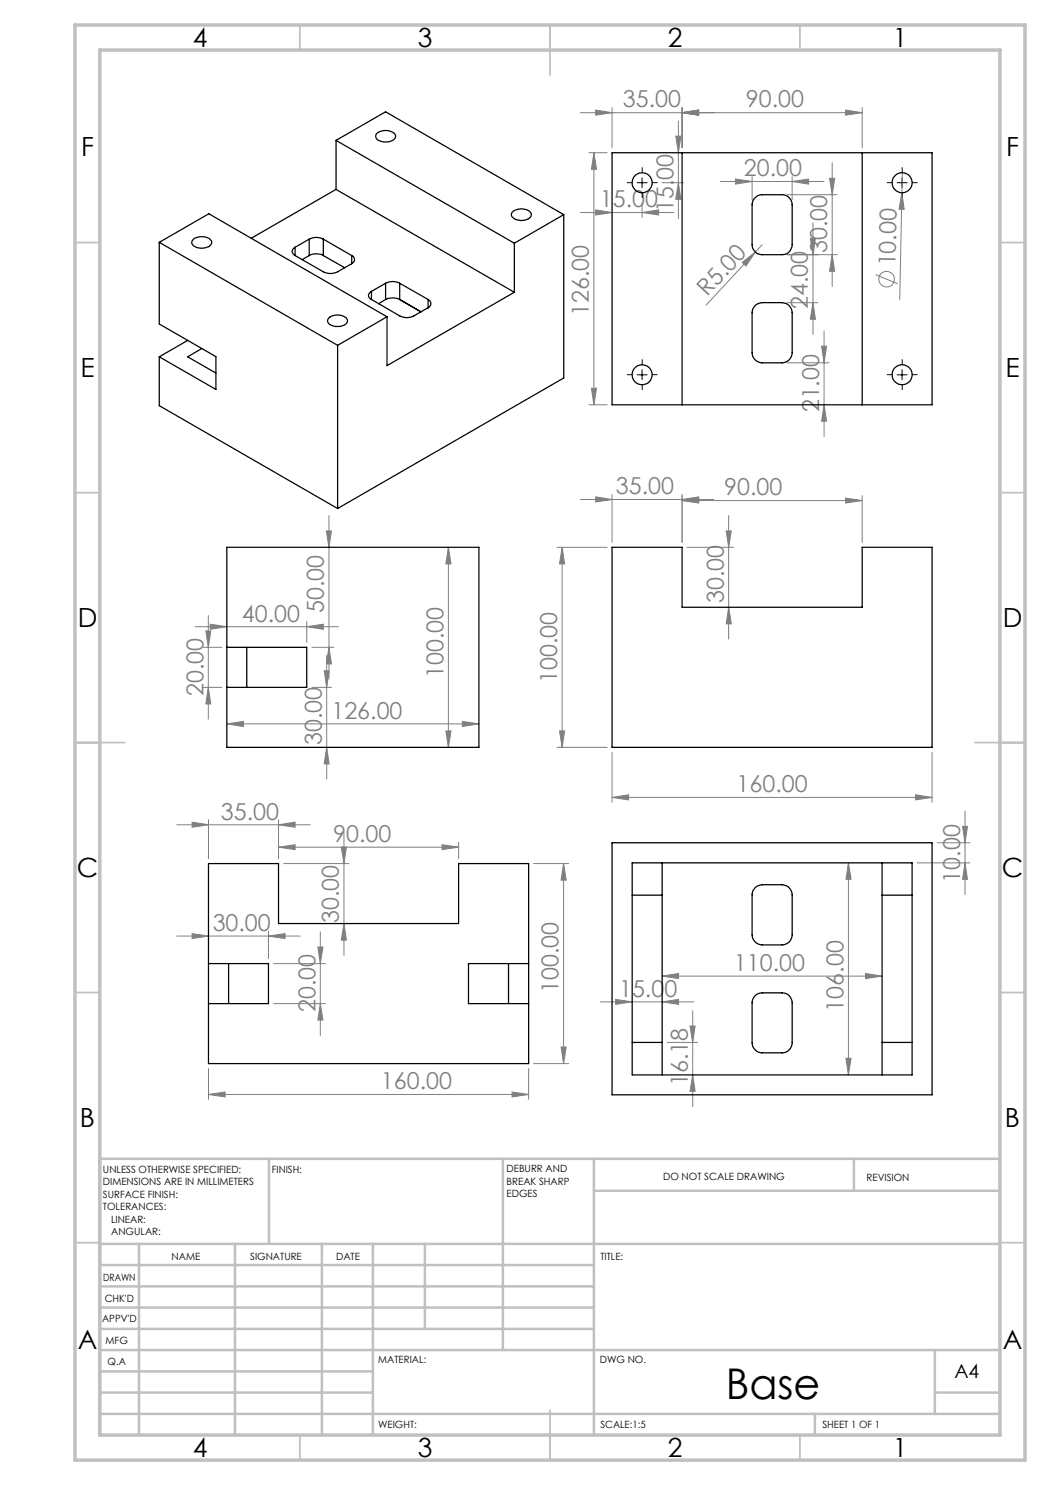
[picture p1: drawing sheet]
<svg xmlns="http://www.w3.org/2000/svg" width="210mm" height="297mm" viewBox="0 0 210 297" stroke-linecap="round" stroke-linejoin="round" font-family="sans-serif">
<g fill="none" stroke="#808080" stroke-width=".2">
<path d="M116.1 22.5h56.3M117.8 30.5h3.6M118.8 30.5l.5 3.4h-1zM118.8 30.5v50.5M119.1 22l3.3 .5-3.3 .5zM122.4 21.5v8.1M132.4 36.5h4.3M135.1 27.2h1.1l-.5 3.3zM135.7 24.2v19.5M135.7 36.5l.5 3.4h-1.1zM136.4 22.5l3.3-.5v1zM136.4 21.5v8.1"/>
<path d="M144.1 36.3h20.7M147.1 35.8l3.3 .5-3.3 .5zM150.4 35.3v4.7M157.4 38.9h10M158.4 36.3l3.3-.5v1zM158.4 35.3v4.7M165.9 35.7h1l-.5 3.2zM166.4 32.6v24.7M169.1 22l3.3 .5-3.3 .5zM172.4 21.5v8.1M180.4 38.6l.4 3.3-1-.1zM180.4 38.6l-.4 21.3"/>
<path d="M180.5 34.5l-.1 4.1M116.1 42.5h18.7M119.1 42l3.3 .5-3.3 .5zM128.4 42.5l3.3-.5v1zM128.4 40.6v2.9M148.4 52.5l2.7-2.1-1.9 2.8zM151.1 50.4l-9.9 10.6M152.4 49l-1.3 1.4M157.4 50.9h10M162.1 47.7h1l-.5 3.2zM162.6 44.6v22.3M166.4 50.9l.5 3.4h-1z"/>
<path d="M175.1 54.9l4.4 1.9M118.3 77.6h1l-.5 3.4zM157.4 72.6h8.4M157.4 60.5h6.2M162.6 60.5l.5 3.3h-1zM164.3 69.2h1l-.5 3.4zM164.8 66.2v21.1M116.1 99.9h26.7M117.8 81h3.6M119.1 99.4l3.3 .5-3.3 .5zM122.4 98.9v9.6M136.4 99.9l3.3-.5v1z"/>
<path d="M136.4 98.9v9.6M164.8 81l.5 3.2h-1zM169.1 99.6l3.3 .5-3.3 .5zM172.4 99.1v9.4M65.3 106.2h1l-.5 3.3zM65.8 103.1v32.7M89.7 109.5l.5 3.3h-1zM89.7 109.5v40M111.4 109.5h10M112.4 109.5l.5 3.3h-1zM112.4 109.5v40M136.4 100.1l3.3-.5v1z"/>
<path d="M136.4 100.1h36M137.4 109.5h9.4M145.2 106.2h1.1l-.6 3.3zM145.7 103.1v24.7M39 125.3h28.7M40.7 129.5h3.7M40.7 137.5h3.7M41.2 126.2h1l-.5 3.3zM41.7 137.5l.5 3.3h-1zM41.7 123.1v20.7M42.1 124.8l3.3 .5-3.3 .6zM61.3 125.3l3.4-.5v1.1z"/>
<path d="M61.3 124.4v4.1M62.4 129.5h4.4M62.4 137.5h3.9M64.8 134.2h1l-.5 3.3zM65.3 131.1v24.7M65.8 129.5l.5 3.3h-1zM145.7 121.5l.6 3.3h-1.1zM45.4 144.8l3.3-.5v1zM45.4 144.8h50.4M65.3 149.5l.5 3.3h-1zM89.2 146.2h1l-.5 3.3zM92.5 144.3l3.3 .5-3.3 .5z"/>
<path d="M111.4 149.5h10M111.9 146.2h1l-.5 3.3zM122.4 159.5l3.3-.5v1zM122.4 150.5v10M122.4 159.5h64M183.1 159l3.3 .5-3.3 .5zM186.4 150.5v10M35.3 165h26.8M38.4 164.4l3.3 .6-3.3 .4zM41.7 163.9v7.8M55.7 165l3.3-.6v1zM55.7 163.9v7.8"/>
<path d="M55.7 169.4l3.3-.5v1zM55.7 169.4h36M56.7 172.7h13.1M68.3 169.4h1l-.5 3.3zM68.8 166.4v24.7M88.4 168.9l3.3 .5-3.3 .5zM91.7 168.4v3.3M106.7 172.7h7M112.7 172.7v40M112.7 172.7l.5 3.3h-1zM169.7 172.6v42.4M169.7 172.6l.5 3.3h-1z"/>
<path d="M183.4 172.6h10.6M187.4 168.6h6.6M192.5 165.3h1l-.5 3.3zM193 172.6l.5 3.3h-1zM193 162.2v16.7M35.3 187.2h24.7M38.4 186.7l3.3 .5-3.3 .5zM53.7 187.2l3.3-.5v1zM53.7 186.2v5.5M54.7 192.7h10.4M63.6 189.4h1l-.5 3.3zM64.1 186.4v20.7"/>
<path d="M68.8 184.7l.5 3.3h-1zM123.1 199.9l3.3 .5-3.3 .5zM132.4 195.2l3.3-.5v1zM132.4 195.2h44M173.1 194.7l3.3 .5-3.3 .5zM41.7 218.9l3.3-.5v1zM41.7 213.7v6.2M41.7 218.9h64M54.7 200.7h10.4M64.1 200.7l.5 3.3h-1zM102.4 218.4l3.3 .5-3.3 .5zM105.7 213.7v6.2"/>
<path d="M106.7 212.7h7M112.2 209.4h1l-.5 3.3zM120.1 200.4h18.7M132.4 200.4l3.3-.5v1zM133.4 208.5h6.1M138 205.2h1l-.5 3.3zM138.5 215l.5 3.3h-1zM138.5 202.1v19.2M169.2 211.7h1l-.5 3.3z"/>
<circle cx="177.3" cy="55.8" r="1.56"/>
</g>
<g fill="none" stroke="#000" stroke-width=".2" stroke-dasharray="15.2 1.3 1.3 1.3">
<path d="M126.4 36.5h-1M128.4 34.5v-1M128.4 38.5v1M130.4 36.5h1M178.4 36.5h-1M180.4 34.5v-1M180.4 38.5v1M182.4 36.5h1M126.4 74.9h-1M128.4 72.9v-1M128.4 76.9v1M130.4 74.9h1"/>
<path d="M178.4 74.9h-1M180.4 72.9v-1M180.4 76.9v1M182.4 74.9h1"/>
</g>
<path d="M127.4 36.5h2M128.4 35.6v1.9M179.4 36.5h2M180.4 35.6v1.9M127.4 75h2M128.4 73.9v2M179.4 75h2M180.4 73.9v2" fill="none" stroke="#000" stroke-width=".2"/>
<g fill="none" stroke="#c0c0c0" stroke-width=".35">
<path d="M60 5v5M110 5v10M160 5v5M15 48.5h5M200 48.5h5M15 98.5h5M200 98.5h5M15 148.5h10M195 148.5h10M15 198.5h5M200 198.5h5M15 248.5h5"/>
<path d="M200 248.5h5M60 287v5M110 282v10M160 287v5"/>
</g>
<g fill="none" stroke="#c0c0c0" stroke-width=".5">
<path d="M53.8 231.8v17M100.6 231.8v38.2M118.8 231.8v55.2M118.8 238.2h81.2M170.8 231.8v6.4M200 231.8h-180v55.2M20 248.8h180M20 257.3h98.8M20 253h98.8M27.8 248.8v38.2M47 248.8v38.2M64.4 248.8v38.2"/>
<path d="M74.6 248.8v38.2M85 248.8v17M20 265.8h98.8M20 261.5h98.8M20 278.5h54.6M20 274.3h54.6M20 270h180M187 278.5h13M187 270v12.8M20 282.8h180M163 282.8v4.2"/>
</g>
<path d="M15 5h190v287h-190zM20 10h180v277h-180z" fill="none" stroke="#c0c0c0" stroke-width=".7"/>
<g fill="#808080">
<path d="M148.4 52.5l2.7-2.1-1.9 2.8z"/>
<path d="M180.4 38.6l.4 3.3-1-.1z"/>
<path d="M136.4 99.9l3.3-.5v1zM119.1 99.4l3.3 .5-3.3 .5zM61.3 125.3l3.4-.5v1.1zM42.1 124.8l3.3 .5-3.3 .6zM128.4 42.5l3.3-.5v1zM119.1 42l3.3 .5-3.3 .5zM53.7 187.2l3.3-.5v1zM38.4 186.7l3.3 .5-3.3 .5zM102.4 218.4l3.3 .5-3.3 .5zM41.7 218.9l3.3-.5v1zM88.4 168.9l3.3 .5-3.3 .5zM55.7 169.4l3.3-.5v1z"/>
<path d="M136.4 100.1l3.3-.5v1zM169.1 99.6l3.3 .5-3.3 .5zM122.4 159.5l3.3-.5v1zM183.1 159l3.3 .5-3.3 .5zM45.4 144.8l3.3-.5v1zM92.5 144.3l3.3 .5-3.3 .5zM136.4 22.5l3.3-.5v1zM169.1 22l3.3 .5-3.3 .5zM119.1 22l3.3 .5-3.3 .5zM136.4 22.5l3.3-.5v1zM147.1 35.8l3.3 .5-3.3 .5zM158.4 36.3l3.3-.5v1zM132.4 195.2l3.3-.5v1zM173.1 194.7l3.3 .5-3.3 .5z"/>
<path d="M123.1 199.9l3.3 .5-3.3 .5zM132.4 200.4l3.3-.5v1z"/>
<path d="M145.7 121.5l.6 3.3h-1.1zM145.2 106.2h1.1l-.6 3.3zM65.8 129.5l.5 3.3h-1zM65.3 106.2h1l-.5 3.3zM41.7 137.5l.5 3.3h-1zM41.2 126.2h1l-.5 3.3zM135.7 36.5l.5 3.4h-1.1zM135.1 27.2h1.1l-.5 3.3zM169.2 211.7h1l-.5 3.3zM169.7 172.6l.5 3.3h-1zM64.1 200.7l.5 3.3h-1zM63.6 189.4h1l-.5 3.3zM112.2 209.4h1l-.5 3.3zM112.7 172.7l.5 3.3h-1zM68.8 184.7l.5 3.3h-1zM68.3 169.4h1l-.5 3.3z"/>
<path d="M112.4 109.5l.5 3.3h-1zM111.9 146.2h1l-.5 3.3zM89.7 109.5l.5 3.3h-1zM89.2 146.2h1l-.5 3.3zM64.8 134.2h1l-.5 3.3zM65.3 149.5l.5 3.3h-1zM118.8 30.5l.5 3.4h-1zM118.3 77.6h1l-.5 3.4zM165.9 35.7h1l-.5 3.2zM166.4 50.9l.5 3.4h-1zM164.3 69.2h1l-.5 3.4zM164.8 81l.5 3.2h-1zM162.1 47.7h1l-.5 3.2zM162.6 60.5l.5 3.3h-1zM138 205.2h1l-.5 3.3zM138.5 215l.5 3.3h-1zM192.5 165.3h1l-.5 3.3zM193 172.6l.5 3.3h-1z"/>
<path d="M38.4 164.4l3.3 .6-3.3 .4zM55.7 165l3.3-.6v1z"/>
</g>
<g fill="none" stroke="#000" stroke-width=".25">
<path d="M67.2 37.9l-17 9.8M67.2 37.9l35.7 20.6M67.2 28.1l9.9-5.7 35.6 20.5M67.2 28.1l35.7 20.5M67.2 28.1v9.8M75.3 26.8a2.67 2.67 0 0 1 3.8 .2 1.29 1.29 0 0 1-1.3 1.4 2.29 2.29 0 0 1-2.7-1zM122.4 30.5h64v50.5h-64zM136.4 30.5v50.5M151 39.5a1.78 1.78 0 0 1 1.4-.6h4a2.05 2.05 0 0 1 2 2.1v8a1.99 1.99 0 0 1-2 1.9h-4a1.99 1.99 0 0 1-2-1.9v-8a1.78 1.78 0 0 1 .6-1.5zM172.4 30.5v50.5M31.9 48.5v16.3l11.3 6.5v6.6l-11.3-6.5M31.9 48.5l35.6 20.6"/>
<path d="M31.9 48.5l9.9-5.7 35.6 20.6M38.6 47.9a2.52 2.52 0 0 1 3.7 .5 1.52 1.52 0 0 1-1.8 1.2 1.95 1.95 0 0 1-2.2-1.1zM59 51.1l5.7 3.3a3.1 3.1 0 0 0 2.8 0l2.8-1.7M59 49.5a.87 .87 0 0 0-.6 .8 .87 .87 0 0 0 .6 .8M59 49.5v1.6M61.8 47.8a3 3 0 0 1 2.9 0M61.8 51.1a3 3 0 0 1 2.9 0M61.8 47.8l-2.8 1.7M61.8 47.8v3.3M61.8 51.1l-1.4 .8M64.7 47.8l5.6 3.3M64.7 47.8v3.3"/>
<path d="M64.7 51.1l4.2 2.4M70.3 51.1a.87 .87 0 0 1 .6 .8 .87 .87 0 0 1-.6 .8M70.3 51.1v1.6M74.3 58.3a.85 .85 0 0 0-.6 .8 .85 .85 0 0 0 .6 .8M74.3 59.9l5.6 3.3a3 3 0 0 0 2.9 0l2.8-1.6M74.3 58.3v1.6M77.1 56.7a3 3 0 0 1 2.8 0M77.1 59.9a3.3 3.3 0 0 1 2.8 0M77.1 56.7l-2.8 1.6M77.1 56.7v3.2M77.1 59.9l-1.4 .8M79.9 59.9l4.3 2.5"/>
<path d="M79.9 56.7l5.7 3.2M79.9 56.7v3.2M85.6 59.9a.89 .89 0 0 1 .6 .8 .89 .89 0 0 1-.6 .9M85.6 59.9v1.7M102.5 42.4a2.71 2.71 0 0 1 3.7 .2 1.1 1.1 0 0 1-1.1 1.4 2.52 2.52 0 0 1-2.8-.8v-.4zM102.9 58.5l-25.5 14.6v-9.7M102.9 48.6v9.9M112.7 42.9v32.7l-45.2 26.1M112.7 42.9l-9.8 5.7M31.9 71.4v9.7l35.6 20.6M37.5 68.1l-5.6 3.3M40.4 69.7l-2.9 1.7 5.7 3.2"/>
<path d="M65.7 63.7a2.63 2.63 0 0 1 3.8 .2 1.23 1.23 0 0 1-1.3 1.4 2.29 2.29 0 0 1-2.7-1zM67.5 69.1v32.6M77.4 63.4l-9.9 5.7M151 61.1l.7-.4 .7-.2h4a2.05 2.05 0 0 1 2 2v8.1a2.05 2.05 0 0 1-2 2h-4a2.05 2.05 0 0 1-2-2v-8.1a1.78 1.78 0 0 1 .6-1.4zM45.4 109.5h50.4v40h-50.4zM122.4 109.5h14v12h36v-12h14v40h-64zM45.4 129.5h15.9v8h-15.9M49.4 129.5v8M41.7 172.7h14v12h36v-12h14v40h-64zM122.4 168.6h64v50.4h-64zM126.4 172.6h56v42.4h-56zM126.4 179h6"/>
<path d="M132.4 172.6v42.4M151 177.5l.7-.4 .7-.2h4a2.05 2.05 0 0 1 2 2.1v8a2.05 2.05 0 0 1-2 2h-4a2.05 2.05 0 0 1-2-2v-8a1.78 1.78 0 0 1 .6-1.5zM176.4 172.6v42.4M176.4 179h6M41.7 192.7h12v8h-12M45.7 192.7v8M101.7 192.7v8M105.7 192.7h-12v8h12M151 199.1a1.91 1.91 0 0 1 1.4-.5h4a1.99 1.99 0 0 1 2 2v8a2.05 2.05 0 0 1-2 2h-4a2.05 2.05 0 0 1-2-2v-8a1.92 1.92 0 0 1 .6-1.5zM126.4 208.5h6M176.4 208.5h6"/>
<circle cx="128.4" cy="36.6" r="2"/>
<circle cx="180.4" cy="36.5" r="2.01"/>
<circle cx="128.4" cy="75" r="2.01"/>
<circle cx="180.4" cy="74.9" r="2.01"/>
</g>
<text font-size="8.5" x="145.1" y="279.7">Base</text>
<g font-size="5.3">
<text x="38.5" y="9.5">4</text>
<text x="83.5" y="9.5">3</text>
<text x="133.6" y="9.5">2</text>
<text x="178.6" y="9.5">1</text>
<text x="16.2" y="31.3">F</text>
<text x="201.2" y="31.3">F</text>
<text x="16.1" y="75.5">E</text>
<text x="201.1" y="75.5">E</text>
<text x="15.5" y="125.5">D</text>
<text x="200.5" y="125.5">D</text>
<text x="15.4" y="175.5">C</text>
<text x="200.4" y="175.5">C</text>
<text x="16" y="225.5">B</text>
<text x="201" y="225.5">B</text>
<text x="15.5" y="269.8">A</text>
<text x="200.5" y="269.8">A</text>
<text x="38.5" y="291.5">4</text>
<text x="83.5" y="291.5">3</text>
<text x="133.6" y="291.5">2</text>
<text x="178.6" y="291.5">1</text>
</g>
<g font-size="4.7" fill="#808080">
<text x="124.6" y="21.5">35.00</text>
<text x="149.2" y="21.5">90.00</text>
<text x="148.8" y="35.3">20.00</text>
<text x="120" y="41.5">15.00</text>
<text x="134.7" y="42.4" transform="rotate(-90 134.7 42.4)">15.00</text>
<text x="165.4" y="50.6" transform="rotate(-90 165.4 50.6)">30.00</text>
<text x="179.1" y="53.3" transform="rotate(-89 179.1 53.3)">10.00</text>
<text x="141.5" y="59.4" transform="rotate(-47 141.5 59.4)">R5.00</text>
<text x="117.8" y="63.2" transform="rotate(-90 117.8 63.2)">126.00</text>
<text x="161.6" y="61.9" transform="rotate(-90 161.6 61.9)">24.00</text>
<text x="163.8" y="82.5" transform="rotate(-90 163.8 82.5)">21.00</text>
<text x="123.2" y="98.9">35.00</text>
<text x="144.9" y="99.1">90.00</text>
<text x="48.4" y="124.3">40.00</text>
<text x="64.8" y="122.7" transform="rotate(-90 64.8 122.7)">50.00</text>
<text x="144.7" y="120.7" transform="rotate(-90 144.7 120.7)">30.00</text>
<text x="88.7" y="135.6" transform="rotate(-90 88.7 135.6)">100.00</text>
<text x="111.4" y="136.6" transform="rotate(-90 111.4 136.6)">100.00</text>
<text x="40.7" y="139.2" transform="rotate(-90 40.7 139.2)">20.00</text>
<text x="66.3" y="143.8">126.00</text>
<text x="64.3" y="149" transform="rotate(-90 64.3 149)">30.00</text>
<text x="147.3" y="158.4">160.00</text>
<text x="44.2" y="163.9">35.00</text>
<text x="66.7" y="168.4">90.00</text>
<text x="192" y="176.5" transform="rotate(-90 192 176.5)">10.00</text>
<text x="67.8" y="184.6" transform="rotate(-90 67.8 184.6)">30.00</text>
<text x="42.5" y="186.2">30.00</text>
<text x="146.8" y="194.2">110.00</text>
<text x="63.1" y="202.4" transform="rotate(-90 63.1 202.4)">20.00</text>
<text x="111.7" y="198.6" transform="rotate(-90 111.7 198.6)">100.00</text>
<text x="123.8" y="199.3">15.00</text>
<text x="168.7" y="202.3" transform="rotate(-90 168.7 202.3)">106.00</text>
<text x="76.2" y="217.9">160.00</text>
<text x="137.5" y="217.2" transform="rotate(-90 137.5 217.2)">16.18</text>
</g>
<text font-size="3.9" x="190.9" y="275.5">A4</text>
<g font-size="2">
<text x="20.6" y="234.6">UNLESS OTHERWISE SPECIFIED:</text>
<text x="20.6" y="237.1">DIMENSIONS ARE IN MILLIMETERS</text>
<text x="20.6" y="239.6">SURFACE FINISH:</text>
<text x="54.4" y="234.6">FINISH:</text>
<text x="101.3" y="234.5">DEBURR AND</text>
<text x="101.3" y="237">BREAK SHARP</text>
<text x="101.3" y="239.5">EDGES</text>
<text x="132.6" y="236">DO NOT SCALE DRAWING</text>
<text x="173.3" y="236.2">REVISION</text>
<text x="20.6" y="242.1">TOLERANCES:</text>
<text x="22.2" y="244.6">LINEAR:</text>
<text x="22.2" y="247.1">ANGULAR:</text>
<text x="34.3" y="252">NAME</text>
<text x="50" y="251.9">SIGNATURE</text>
<text x="67.2" y="251.9">DATE</text>
<text x="120.1" y="251.9">TITLE:</text>
<text x="20.6" y="256.1">DRAWN</text>
<text x="20.9" y="260.3">CHK'D</text>
<text x="20.4" y="264.4">APPV'D</text>
<text x="21.1" y="268.8">MFG</text>
<text x="21.5" y="273">Q.A</text>
<text x="75.6" y="272.5">MATERIAL:</text>
<text x="120" y="272.5">DWG NO.</text>
<text x="75.6" y="285.5">WEIGHT:</text>
<text x="120.1" y="285.6">SCALE:1:5</text>
<text x="164.5" y="285.6">SHEET 1 OF 1</text>
</g>
</svg>
